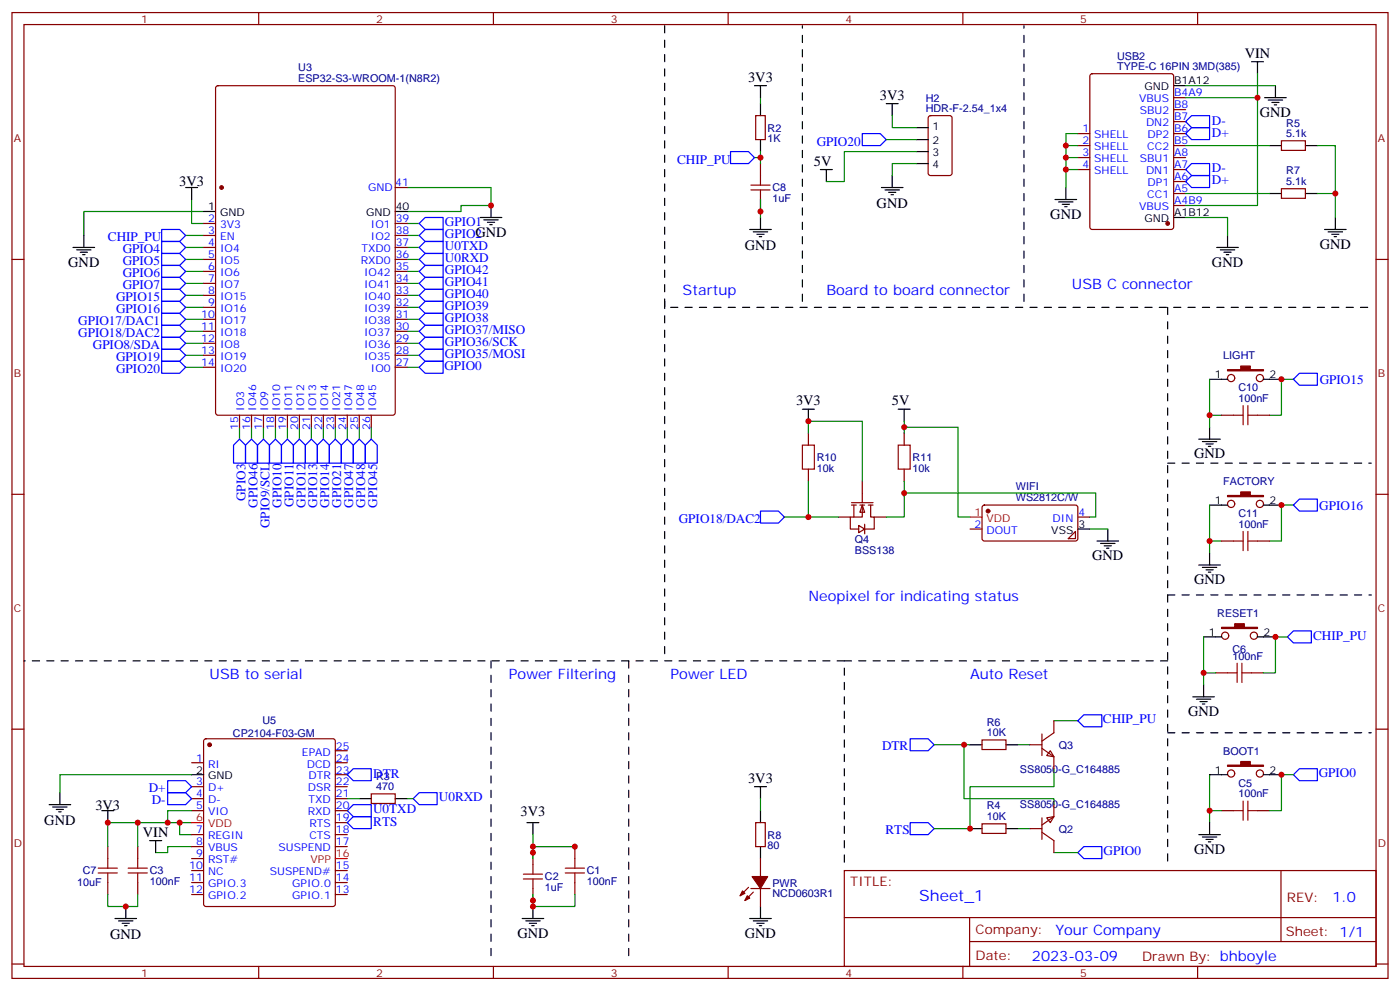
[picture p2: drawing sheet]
<svg xmlns="http://www.w3.org/2000/svg" width="412mm" height="292mm" viewBox="0 0 412 292" stroke-linecap="round" stroke-linejoin="round" font-family="sans-serif">
<g fill="none" stroke="#870000" stroke-width=".35">
<path d="M3.5 3.7h405.4v284.3h-405.4zM7.1 7.2h398.2v277.3h-398.2zM76.2 3.7v3.5M145.3 3.7v3.5M214.5 3.7v3.5M283.6 3.7v3.5M352.8 3.7v3.5M63.7 25.4l.5-.2h51.5l.7 .5v95.8l-.4 .7h-51.8l-.6-.4-.1-95.9zM222.6 34h2.8v7.1h-2.8zM273.6 34.2l.5-.2h5.7l.6 .5 .1 16.5-.5 .6-5.9 .1-.6-.5-.1-16.5zM317.5 39.3h3.5M321.3 21.9l.4-.2h23.3l.7 .4v44.8l-.4 .6-23.6 .1-.6-.5-.1-44.7z"/>
<path d="M345.7 39.3h3.5M345.7 28.8h3.5M345.7 32.3h3.5M345.7 35.8h3.5M116.4 55.2h3.5M224 48.2v3.5M224 58.7v3.6M317.5 49.9h3.5M317.5 46.4h3.5M317.5 42.9h3.5M345.7 49.9h3.5M345.7 46.4h3.5"/>
<path d="M345.7 42.9h3.5M345.7 53.4h3.5M345.7 57h3.5M377.5 55.6h7v2.8h-7zM377.5 41.5h7v2.8h-7zM3.5 76.4h3.6M60 76.4h3.5M60 65.8h3.5M60 69.3h3.5M60 72.8h3.5M60 79.9h3.5M116.4 76.4h3.5"/>
<path d="M116.4 65.8h3.5M116.4 69.3h3.5M116.4 72.8h3.5M116.4 79.9h3.5M345.7 60.5h3.5M405.3 76.4h3.6M60 83.4h3.5M60 87h3.5M60 90.5h3.5M60 94h3.5M60 97.5h3.5M116.4 83.4h3.5"/>
<path d="M116.4 87h3.5M116.4 90.5h3.5M116.4 94h3.5M116.4 97.5h3.5M60 101.1h3.5M60 104.6h3.5M60 108.1h3.5M116.4 101.1h3.5M116.4 104.6h3.5M116.4 108.1h3.5M70.6 122.2v3.6M74.1 122.2v3.6"/>
<path d="M77.6 122.2v3.6M81.1 122.2v3.6M84.7 122.2v3.6M88.2 122.2v3.6M91.7 122.2v3.6M95.2 122.2v3.6M98.8 122.2v3.6M102.3 122.2v3.6M105.8 122.2v3.6M109.4 122.2v3.6M359.8 122.2h3.6M370.4 122.2h3.5"/>
<path d="M3.5 145.5h3.6M359.8 159.3h3.6M370.4 159.3h3.5M405.3 145.5h3.6M358.1 198.1h3.5M368.7 198.1h3.5M3.5 214.7h3.6M60.2 217.7l.5-.2h37.4l.5 .2 .2 .5v48l-.3 .5-.4 .2h-37.4l-.5-.3-.2-.4v-48zM289.3 217.8h7v2.9h-7zM303.4 219.3h3.5M306.9 216.1v6.3M310.4 212.2v3.5l-3.5 2.5"/>
<path d="M405.3 214.7h3.6M56.4 224.5h3.6M56.4 231.6h3.6M56.4 235.1h3.6M56.4 238.7h3.6M98.8 224.5h3.5M98.8 231.6h3.5M98.8 235.1h3.5M98.8 238.7h3.5M98.8 228.1h3.5M98.8 221h3.5M109.4 233.7h7v2.8h-7z"/>
<path d="M306.9 220.3l3.5 2.5v3.5M309.4 221l1 1.8-2.1-.4zM310.4 236.9v3.5l-3.5 2.5M359.8 238.7h3.6M370.4 238.7h3.5M31.7 249.2v3.6M31.7 259.8v3.5M40.6 249.2v3.6M40.6 259.8v3.5M56.4 245.7h3.6M56.4 249.2h3.6M56.4 252.8h3.6"/>
<path d="M56.4 256.3h3.6M56.4 259.8h3.6M98.8 245.7h3.5M98.8 249.2h3.5M98.8 256.3h3.5M98.8 259.8h3.5M98.8 242.2h3.5M157 251v3.5M169.3 249.2v3.6M169.3 259.8v3.5M222.6 242.2h2.8v7h-2.8zM224 252.8v5.3"/>
<path d="M248.7 256.3h156.6v28.2h-156.6zM289.3 242.5h7v2.9h-7zM303.4 243.9h3.5M306.9 245l3.5 2.5v3.5M306.9 240.8v6.3M308.3 240.8l2.1-.4-1 1.8zM377.3 256.3v20.9M56.4 263.3h3.6M98.8 263.3h3.5M157 261.6v3.5M220.5 261.2l-2.5 2.5M221.2 261.6h5.6"/>
<path d="M221.9 262.6l-2.5 2.5M224 261.6v5.3M248.7 270.1h156.5M285.6 277.2h119.6M285.6 270.1v14.2M3.5 283.8h3.6M76.2 284.5v3.5M145.3 284.5v3.5M214.5 284.5v3.5M283.6 284.5v3.5M352.8 284.5v3.5M405.3 283.8h3.6"/>
<circle cx="362.7" cy="111.3" r="1.06"/>
<circle cx="371.1" cy="111.3" r="1.06"/>
<circle cx="362.7" cy="148.3" r="1.06"/>
<circle cx="371.1" cy="148.3" r="1.06"/>
<circle cx="360.9" cy="187.2" r="1.06"/>
<circle cx="369.4" cy="187.2" r="1.06"/>
<circle cx="362.7" cy="227.7" r="1.06"/>
<circle cx="371.1" cy="227.7" r="1.06"/>
</g>
<g fill="none" stroke="#008700" stroke-width=".35">
<path d="M224 28.8v1.7M262.8 34v3.6h7.1M317.5 39.3h-3.5v3.6M349.2 25.2h26.5M370.4 21.7v7.1h-21.2M370.4 28.8v31.7h-21.2M56.4 58.7v7.1h3.6M119.9 55.2h24.7v5.3h-8.8v1.8h-15.9M224 44.6v1.8h-1.8M224 46.4v1.8M224 58.7v5.3M261.1 41.1h8.8"/>
<path d="M269.9 48.2h-7.1v3.5M317.5 49.9h-3.5v5.3M317.5 46.4h-3.5v3.5M317.5 42.9h-3.5v3.5M349.2 42.9h24.7M349.2 57h24.7M388.1 57h5.2v7M388.1 42.9h5.2v14.1M54.7 69.3h5.3M54.7 72.8h5.3M54.7 76.4h5.3M54.7 79.9h5.3"/>
<path d="M60 62.3h-35.3v7M119.9 65.8h3.6M119.9 69.3h3.6M119.9 72.8h3.6M119.9 76.4h3.6M119.9 79.9h3.6M349.2 64h12.4v5.3M54.7 83.4h5.3M54.7 87h5.3M54.7 90.5h5.3M54.7 94h5.3M54.7 97.5h5.3"/>
<path d="M119.9 83.4h3.6M119.9 87h3.6M119.9 90.5h3.6M119.9 94h3.6M119.9 97.5h3.6M54.7 101.1h5.3M54.7 104.6h5.3M54.7 108.1h5.3M119.9 101.1h3.6M119.9 104.6h3.6M119.9 108.1h3.6M356.3 111.7v14.1"/>
<path d="M381 111.7h-3.5v10.5h-3.6M70.6 125.8v3.5M74.1 125.8v3.5M77.6 125.8v3.5M81.1 125.8v3.5M84.7 125.8v3.5M88.2 125.8v3.5M91.7 125.8v3.5M95.2 125.8v3.5M98.8 125.8v3.5M102.3 125.8v3.5M105.8 125.8v3.5"/>
<path d="M109.4 125.8v3.5M356.3 122.2h3.5M356.3 148.7v14.1M356.3 159.3h3.5M381 148.7h-3.5v10.6h-3.6M354.5 198.1h3.6M354.5 187.5v14.1M379.2 187.5h-3.5v10.6h-3.5M275.2 219.3h8.8M285.8 219.3h-1.8v15.8h26.4v1.8M299.9 219.3h3.5M310.4 212.2h7.1"/>
<path d="M56.4 228.1h-38.8v5.3M56.4 238.7h-7v3.5M102.3 235.1h3.5M119.9 235.1h1.8M224 235.1v3.6M310.4 226.3v5.3h-24.6v12.3h-10.6M356.3 228.1v14.1M356.3 238.7h3.5M381 228.1h-3.5v10.6h-3.6M40.6 242.2v7M52.9 242.2v3.5h3.5M56.4 249.2h-7v1.8h-3.5"/>
<path d="M56.4 242.2h-24.7v7M157 245.7v3.5h12.3h-12.3v3.6M299.9 243.9h3.5M310.4 251h7.1M31.7 263.3v3.6h8.9v-3.6M157 263.3v3.6h12.3v-3.6"/>
</g>
<g fill="none" stroke="#00f" stroke-width=".35">
<path d="M254 39.3h5.3l1.8 1.8-1.8 1.8h-5.3zM349.2 35.8l1.8-1.8h5.3v3.6h-5.3zM349.2 39.3l1.8-1.7h5.3v3.5h-5.3zM215.2 44.6h5.3l1.7 1.8-1.7 1.8h-5.3zM349.2 53.4l1.8-1.7h5.3v3.5h-5.3zM349.2 49.9l1.8-1.7h5.3v3.5h-5.3zM47.6 78.1h5.3l1.8 1.8-1.8 1.8h-5.3zM47.6 74.6h5.3l1.8 1.8-1.8 1.7h-5.3zM47.6 71.1h5.3l1.8 1.7-1.8 1.8h-5.3zM47.6 67.6h5.3l1.8 1.7-1.8 1.8h-5.3zM123.5 65.8l1.7-1.8h5.3v3.6h-5.3zM123.5 69.3l1.7-1.7h5.3v3.5h-5.3z"/>
<path d="M123.5 72.8l1.7-1.7h5.3v3.5h-5.3zM123.5 76.4l1.7-1.8h5.3v3.5h-5.3zM123.5 79.9l1.7-1.8h5.3v3.6h-5.3zM47.6 99.3h5.3l1.8 1.8-1.8 1.7h-5.3zM47.6 95.8h5.3l1.8 1.7-1.8 1.8h-5.3zM47.6 92.3h5.3l1.8 1.7-1.8 1.8h-5.3zM47.6 88.7h5.3l1.8 1.8-1.8 1.8h-5.3zM47.6 85.2h5.3l1.8 1.8-1.8 1.7h-5.3zM47.6 81.7h5.3l1.8 1.7-1.8 1.8h-5.3zM123.5 83.4l1.7-1.7h5.3v3.5h-5.3zM123.5 87l1.7-1.8h5.3v3.5h-5.3zM123.5 90.5l1.7-1.8h5.3v3.6h-5.3z"/>
<path d="M123.5 94l1.7-1.7h5.3v3.5h-5.3zM123.5 97.5l1.7-1.7h5.3v3.5h-5.3zM47.6 106.4h5.3l1.8 1.7-1.8 1.8h-5.3zM47.6 102.8h5.3l1.8 1.8-1.8 1.8h-5.3zM123.5 101.1l1.7-1.8h5.3v3.5h-5.3zM123.5 104.6l1.7-1.8h5.3v3.6h-5.3zM123.5 108.1l1.7-1.7h5.3v3.5h-5.3zM381 111.7l1.8-1.8h5.3v3.5h-5.3zM70.6 129.3l1.7 1.8v5.2h-3.5v-5.2zM74.1 129.3l1.7 1.8v5.2h-3.5v-5.2zM77.6 129.3l1.8 1.8v5.2h-3.6v-5.2zM79.4 131.1l1.7-1.8 1.8 1.8v5.2h-3.5z"/>
<path d="M84.7 129.3l1.7 1.8v5.2h-3.5v-5.2zM86.4 131.1l1.8-1.8 1.8 1.8v5.2h-3.6zM91.7 129.3l1.8 1.8v5.2h-3.5v-5.2zM95.2 129.3l1.8 1.8v5.2h-3.5v-5.2zM98.8 129.3l1.7 1.8v5.2h-3.5v-5.2zM102.3 129.3l1.8 1.8v5.2h-3.6v-5.2zM105.8 129.3l1.8 1.8v5.2h-3.5v-5.2zM109.4 129.3l1.7 1.8v5.2h-3.5v-5.2zM381 148.7l1.8-1.8h5.3v3.6h-5.3zM379.2 187.5l1.8-1.8h5.3v3.6h-5.3zM268.1 217.5h5.3l1.8 1.8-1.8 1.7h-5.3zM317.5 212.2l1.8-1.8h5.3v3.6h-5.3z"/>
<path d="M49.4 233.4h5.3l1.7 1.7-1.7 1.8h-5.3zM49.4 229.8h5.3l1.7 1.8-1.7 1.8h-5.3zM102.3 238.7l1.8-1.8h5.3v3.5h-5.3zM102.3 228.1l1.8-1.8h5.3v3.5h-5.3zM121.7 235.1l1.8-1.7h5.3v3.5h-5.3zM381 228.1l1.8-1.8h5.3v3.5h-5.3zM102.3 242.2l1.8-1.8h5.3v3.5h-5.3zM268.1 242.2h5.3l1.8 1.7-1.8 1.8h-5.3zM317.5 251l1.8-1.8h5.3v3.6h-5.3z"/>
</g>
<g fill="none" stroke="#000" stroke-width=".35">
<path d="M368.7 18.2h3.5M370.4 18.2v3.5M222.2 25.2h3.6M224 25.2v3.6M224 30.5v3.5M261.1 30.5h3.5M262.8 30.5v3.5M269.9 37.6h3.5M345.7 25.2h3.5M372.5 28.8h6.4M373.6 29.5h4.2M374.6 30.2h2.2"/>
<path d="M375.4 30.9h.7M375.7 25.2v3.6M54.7 55.2h3.5M56.4 55.2v3.5M224 41.1v3.5M259.6 55.2h6.4M260.7 55.9h4.2M261.8 56.6h2.1M262.5 57.3h.7M262.8 51.7v3.5M269.9 41.1h3.5M269.9 44.6h3.5"/>
<path d="M269.9 48.2h3.5M310.8 58.7h6.3M311.9 59.4h4.2M314 55.2v3.5M373.9 57h3.6M373.9 42.9h3.6M384.5 57h3.6M384.5 42.9h3.6M21.5 72.8h6.4M22.6 73.6h4.2M23.6 74.3h2.2M24.3 75h.7"/>
<path d="M24.7 69.3v3.5M60 62.3h3.5M116.4 62.3h3.5M141.5 64h6.3M142.5 64.7h4.3M143.6 65.4h2.1M144.3 66.1h.7M144.6 60.5v3.5M220.8 67.6h6.4M221.9 68.3h4.2M223 69h2.1M223.7 69.7h.7"/>
<path d="M224 64v3.6M312.9 60.1h2.1M313.6 60.9h.7M345.7 64h3.5M358.4 72.8h6.4M359.5 73.6h4.2M360.5 74.3h2.2M361.2 75h.7M361.6 69.3v3.5M390.2 67.6h6.3M391.2 68.3h4.3M392.3 69h2.1"/>
<path d="M393 69.7h.7M393.3 64v3.6M356.3 111.7h5.3M372.2 111.7h5.3M353.1 129.3h6.4M354.2 130h4.2M355.2 130.7h2.2M356 131.4h.7M356.3 125.8v3.5M356.3 148.7h5.3M372.2 148.7h5.3M353.1 166.3h6.4"/>
<path d="M354.2 167h4.2M355.2 167.7h2.2M356 168.5h.7M356.3 162.8v3.5M354.5 187.5h5.3M370.4 187.5h5.3M285.8 219.3h3.5M296.3 219.3h3.6M351.4 205.1h6.3M352.4 205.8h4.3M353.5 206.6h2.1M354.2 207.3h.7"/>
<path d="M354.5 201.6v3.5M14.5 236.9h6.3M15.5 237.6h4.3M16.6 238.3h2.1M17.3 239h.7M17.6 233.4v3.5M30 238.7h3.5M31.7 238.7v3.5M56.4 228.1h3.6M105.8 235.1h3.6M116.4 235.1h3.5M222.2 231.6h3.6"/>
<path d="M224 231.6v3.5M224 238.7v3.5M356.3 228.1h5.3M372.2 228.1h5.3M44.1 247.5h3.5M45.9 247.5v3.5M155.2 242.2h3.5M157 242.2v3.5M224 249.2v3.6M285.8 243.9h3.5M296.3 243.9h3.6M353.1 245.7h6.4"/>
<path d="M354.2 246.4h4.2M355.2 247.1h2.2M356 247.8h.7M356.3 242.2v3.5M33.9 270.4h6.3M34.9 271.1h4.3M36 271.8h2.1M36.7 272.5h.7M37 266.9v3.5M153.8 270.4h6.4M154.9 271.1h4.2M155.9 271.8h2.1"/>
<path d="M156.6 272.5h.7M157 266.9v3.5M220.8 270.4h6.4M221.9 271.1h4.2M223 271.8h2.1M223.7 272.5h.7M224 266.9v3.5"/>
</g>
<g fill="#870000" stroke="#870000" stroke-width=".35">
<path d="M361.6 225.2h3.9v-1h2.8v1h3.9v.4h-10.6z"/>
<path d="M359.8 184.7h3.9v-1.1h2.8v1.1h3.9v.3h-10.6z"/>
<path d="M361.6 108.8h3.9v-1h2.8v1h3.9v.4h-10.6z"/>
<path d="M361.6 145.9h3.9v-1.1h2.8v1.1h3.9v.3h-10.6z"/>
<path d="M221.5 258.1h4.6l-2.1 3.5z"/>
<path d="M218.7 262.3l.7 .7-1.4 .7z"/>
<path d="M220.1 263.7l.7 .7-1.4 .7z"/>
<circle cx="65.3" cy="55.2" r=".53"/>
<circle cx="61.7" cy="219.3" r=".53"/>
<circle cx="344" cy="65.8" r=".53"/>
</g>
<g fill="none" stroke="#a10000" stroke-width=".35">
<path d="M221.2 55.9h5.6M221.2 54.5h5.6M224 51.7v2.8M224 55.9v2.8M366.2 119.4v5.7M367.6 119.4v5.7M363.4 122.2h2.8M367.6 122.2h2.8M363.4 159.3h2.8M366.2 156.5v5.6M367.6 156.5v5.6M367.6 159.3h2.8"/>
<path d="M361.6 198.1h2.8M364.4 195.3v5.6M365.8 198.1h2.9M365.8 195.3v5.6M363.4 238.7h2.8M366.2 235.8v5.7M367.6 238.7h2.8M367.6 235.8v5.7M28.9 257h5.7M28.9 255.6h5.7M31.7 252.8v2.8M31.7 257v2.8"/>
<path d="M37.7 257h5.7M37.7 255.6h5.7M40.6 252.8v2.8M40.6 257v2.8M154.2 258.8h5.6M154.2 257.4h5.6M157 254.5v2.9M157 258.8v2.8M166.5 257h5.7M166.5 255.6h5.7M169.3 252.8v2.8M169.3 257v2.8"/>
</g>
<path d="M56.4 242.2h3.6M98.8 252.8h3.5" fill="none" stroke="#f00" stroke-width=".35"/>
<path d="M195.8 7.6v82.9h208.1M236.4 88.7v-81.1M301.6 88.7v-81.1M344 90.5v164M344 136.3h59.9M344 175.2h59.9M144.6 194.6v88.2M185.2 194.6v88.2M248.7 194.6h-241.6M344 194.6h-95.3v59.9M344 215.7h59.9" fill="none" stroke="#000" stroke-width=".35" stroke-dasharray="2.1 2.1"/>
<g fill="#fff" stroke="#870000" stroke-width=".35">
<path d="M254 148.7l.7 2.1h-1.4z"/>
<path d="M252.9 154.7l1.8 1.1-1.8 1z"/>
</g>
<g fill="none" stroke="#870000" stroke-width=".35">
<path d="M238.1 127.5v3.6M238.1 138.1v3.5M266.3 127.5v3.6M266.3 138.1v3.5M246.9 152.2h3.6M250.8 148h6.4M250.8 148.7h1.4M251.5 148.7v3.5M253.3 148.7h1.4M254 148.7v3.5h-3.5v3.6h2.4M254 141.6v6.4M254.7 154.3v2.9"/>
<path d="M255.8 148.7h1.4M256.5 148.7v3.5h1v3.6h-2.8M257.5 152.2h3.6M285.8 155.8h3.5M289.5 148.9l.5-.2 27.1 .1 .4 .6-.1 9.4-.6 .5-27.1-.1-.4-.6v-9.2zM316.8 156.5v2.1h-2.1zM317.5 152.2h3.5"/>
</g>
<path d="M236.4 131.1h3.5v7h-3.5zM264.6 131.1h3.5v7h-3.5z" fill="none" stroke="#a10000" stroke-width=".35"/>
<path d="M269.9 44.6h-21.2v8.8h-5.3M238.1 127.5v-3.5h15.9v17.6M266.3 125.8h15.9v26.4h3.6M266.3 124v3.5M231.1 152.2h7M238.1 141.6v10.6h8.8M266.3 141.6v10.6h-5.2M266.3 145.2h56.5v7h-1.8M321 155.8h5.3" fill="none" stroke="#008700" stroke-width=".35"/>
<path d="M241.7 49.9h3.5M243.4 49.9v3.5M236.4 120.5h3.5M238.1 120.5v3.5M264.6 120.5h3.5M266.3 120.5v3.5M317.5 155.8h3.5M323.1 159.3h6.4M324.2 160h4.2M326.3 155.8v3.5M325.3 160.7h2.1M326 161.4h.7" fill="none" stroke="#000" stroke-width=".35"/>
<path d="M224 150.5h5.3l1.8 1.7-1.8 1.8h-5.3z" fill="none" stroke="#00f" stroke-width=".35"/>
<circle cx="291" cy="150.5" r=".53" fill="#870000" stroke="#870000" stroke-width=".35"/>
<path d="M285.8 152.2h3.5" fill="none" stroke="#f00" stroke-width=".35"/>
<path d="M195.8 88.7v104.1" fill="none" stroke="#000" stroke-width=".35" stroke-dasharray="2.1 2.1"/>
<g fill="#c00">
<circle cx="285.8" cy="243.9" r=".88"/>
<circle cx="284" cy="219.3" r=".88"/>
<circle cx="52.9" cy="242.2" r=".88"/>
<circle cx="31.8" cy="242.2" r=".88"/>
<circle cx="40.6" cy="242.2" r=".88"/>
<circle cx="49.4" cy="242.2" r=".88"/>
<circle cx="157" cy="251" r=".88"/>
<circle cx="157" cy="265.1" r=".88"/>
<circle cx="157" cy="249.2" r=".88"/>
<circle cx="157" cy="266.9" r=".88"/>
<circle cx="370.4" cy="28.8" r=".88"/>
<circle cx="314" cy="49.9" r=".88"/>
<circle cx="314" cy="46.4" r=".88"/>
<circle cx="314" cy="42.9" r=".88"/>
<circle cx="393.3" cy="57" r=".88"/>
<circle cx="224" cy="62.3" r=".88"/>
<circle cx="377.5" cy="228.1" r=".88"/>
<circle cx="356.3" cy="238.7" r=".88"/>
<circle cx="354.5" cy="198.1" r=".88"/>
<circle cx="375.7" cy="187.5" r=".88"/>
<circle cx="224" cy="46.4" r=".88"/>
<circle cx="356.3" cy="122.2" r=".88"/>
<circle cx="377.5" cy="111.7" r=".88"/>
<circle cx="356.3" cy="159.3" r=".88"/>
<circle cx="377.5" cy="148.7" r=".88"/>
<circle cx="144.6" cy="60.5" r=".88"/>
<circle cx="169.3" cy="249.2" r=".88"/>
<circle cx="37" cy="266.9" r=".88"/>
<circle cx="238.1" cy="124" r=".88"/>
<circle cx="238.1" cy="152.2" r=".88"/>
<circle cx="266.3" cy="125.8" r=".88"/>
<circle cx="266.3" cy="145.2" r=".88"/>
</g>
<text font-size="4.6" fill="#00f" x="270.8" y="265.3">Sheet_1</text>
<g font-size="4.2">
<text x="366.7" y="17.1">VIN</text>
<text x="220.4" y="24">3V3</text>
<text x="259.2" y="29.3">3V3</text>
<text x="371.1" y="34.4">GND</text>
<text x="239.8" y="48.7">5V</text>
<text x="52.8" y="54.9">3V3</text>
<text x="258.2" y="61.3">GND</text>
<text x="309.4" y="64.4">GND</text>
<text x="140.1" y="69.7">GND</text>
<text x="219.4" y="73.7">GND</text>
<text x="388.8" y="73.2">GND</text>
<text x="20.1" y="78.5">GND</text>
<text x="357" y="78.5">GND</text>
<text x="234.5" y="119.3">3V3</text>
<text x="262.7" y="119.3">5V</text>
<text x="351.7" y="134.9">GND</text>
<text x="321.7" y="164.9">GND</text>
<text x="351.7" y="172">GND</text>
<text x="350" y="210.8">GND</text>
<text x="220.4" y="230.4">3V3</text>
<text x="28.1" y="238.3">3V3</text>
<text x="13.1" y="242.9">GND</text>
<text x="153.3" y="240.1">3V3</text>
<text x="42.1" y="246.4">VIN</text>
<text x="351.7" y="251.4">GND</text>
<text x="32.5" y="276.5">GND</text>
<text x="152.4" y="276">GND</text>
<text x="219.4" y="276">GND</text>
</g>
<g font-size="4.2" fill="#00f">
<text x="201.1" y="87">Startup</text>
<text x="243.4" y="87">Board to board connector</text>
<text x="315.7" y="85.2">USB C connector</text>
<text x="238.1" y="176.9">Neopixel for indicating status</text>
<text x="61.7" y="199.8">USB to serial</text>
<text x="149.9" y="199.8">Power Filtering</text>
<text x="197.6" y="199.8">Power LED</text>
<text x="285.8" y="199.8">Auto Reset</text>
<text x="392.5" y="265.6">1.0</text>
<text x="310.9" y="275.1">Your Company</text>
<text x="304" y="282.9">2023-03-09</text>
</g>
<g font-size="3.9" fill="#00f">
<text x="357" y="36.7">D-</text>
<text x="357" y="40.2">D+</text>
<text x="240.6" y="42.9">GPIO20</text>
<text x="199.5" y="48.2">CHIP_PU</text>
<text x="357" y="50.8">D-</text>
<text x="357" y="54.3">D+</text>
<text x="31.8" y="71">CHIP_PU</text>
<text x="131.1" y="66.6">GPIO1</text>
<text x="131.1" y="70.2">GPIO2</text>
<text x="36.2" y="74.6">GPIO4</text>
<text x="131.1" y="73.6">U0TXD</text>
<text x="131.1" y="77.2">U0RXD</text>
<text x="36.2" y="81.7">GPIO6</text>
<text x="36.2" y="78.1">GPIO5</text>
<text x="131.1" y="80.6">GPIO42</text>
<text x="34.2" y="88.7">GPIO15</text>
<text x="36.2" y="85.2">GPIO7</text>
<text x="131.1" y="84.1">GPIO41</text>
<text x="131.1" y="87.7">GPIO40</text>
<text x="23" y="95.8">GPIO17/DAC1</text>
<text x="34.2" y="92.3">GPIO16</text>
<text x="131.1" y="91.2">GPIO39</text>
<text x="131.1" y="94.9">GPIO38</text>
<text x="23" y="99.3">GPIO18/DAC2</text>
<text x="131.1" y="98.4">GPIO37/MISO</text>
<text x="131.1" y="101.9">GPIO36/SCK</text>
<text x="27.3" y="102.8">GPIO8/SDA</text>
<text x="34.2" y="106.4">GPIO19</text>
<text x="131.1" y="105.4">GPIO35/MOSI</text>
<text x="34.2" y="109.9">GPIO20</text>
<text x="130.9" y="108.9">GPIO0</text>
<text x="388.8" y="113">GPIO15</text>
<text x="72.3" y="147.5" transform="rotate(-90 72.3 147.5)">GPIO3</text>
<text x="75.8" y="149.4" transform="rotate(-90 75.8 149.4)">GPIO46</text>
<text x="82.9" y="149.4" transform="rotate(-90 82.9 149.4)">GPIO10</text>
<text x="86.4" y="149.3" transform="rotate(-90 86.4 149.3)">GPIO11</text>
<text x="90" y="149.4" transform="rotate(-90 90 149.4)">GPIO12</text>
<text x="93.4" y="149.4" transform="rotate(-90 93.4 149.4)">GPIO13</text>
<text x="97" y="149.4" transform="rotate(-90 97 149.4)">GPIO14</text>
<text x="100.5" y="149.4" transform="rotate(-90 100.5 149.4)">GPIO21</text>
<text x="104" y="149.4" transform="rotate(-90 104 149.4)">GPIO47</text>
<text x="107.5" y="149.4" transform="rotate(-90 107.5 149.4)">GPIO48</text>
<text x="111.1" y="149.4" transform="rotate(-90 111.1 149.4)">GPIO45</text>
<text x="79.4" y="155.5" transform="rotate(-90 79.4 155.5)">GPIO9/SCL</text>
<text x="199.9" y="154">GPIO18/DAC2</text>
<text x="388.6" y="150">GPIO16</text>
<text x="386.8" y="188.3">CHIP_PU</text>
<text x="324.9" y="212.9">CHIP_PU</text>
<text x="259.8" y="220.9">DTR</text>
<text x="43.8" y="233.3">D+</text>
<text x="109.9" y="228.9">DTR</text>
<text x="388.5" y="228.8">GPIO0</text>
<text x="44.7" y="236.8">D-</text>
<text x="109.9" y="239.4">U0TXD</text>
<text x="129.3" y="235.9">U0RXD</text>
<text x="109.9" y="243">RTS</text>
<text x="260.9" y="245.6">RTS</text>
<text x="325.1" y="251.7">GPIO0</text>
</g>
<g font-size="3.9" fill="#800">
<text x="250.5" y="260.9">TITLE:</text>
<text x="379.1" y="265.6">REV:</text>
<text x="287.4" y="275.1">Company:</text>
<text x="378.7" y="275.7">Sheet: 1/1</text>
<text x="287.4" y="282.8">Date:</text>
<text x="336.4" y="282.8">Drawn By: bhboyle</text>
</g>
<g font-size="3.2" fill="#800">
<text x="41.6" y="6.7">1</text>
<text x="110.8" y="6.7">2</text>
<text x="179.9" y="6.7">3</text>
<text x="249.1" y="6.7">4</text>
<text x="318.2" y="6.7">5</text>
<text x="4.1" y="41.8">A</text>
<text x="405.9" y="41.8">A</text>
<text x="4.1" y="110.9">B</text>
<text x="405.9" y="110.9">B</text>
<text x="4.1" y="180.1">C</text>
<text x="405.9" y="180.1">C</text>
<text x="4.1" y="249.2">D</text>
<text x="405.9" y="249.2">D</text>
<text x="41.6" y="287.5">1</text>
<text x="110.8" y="287.5">2</text>
<text x="179.9" y="287.5">3</text>
<text x="249.1" y="287.5">4</text>
<text x="318.2" y="287.5">5</text>
</g>
<g font-size="3.2" fill="#000080">
<text x="329.1" y="17.6">USB2</text>
<text x="87.9" y="21">U3</text>
<text x="329.1" y="20.6">TYPE-C 16PIN 3MD(385)</text>
<text x="87.9" y="24.2">ESP32-S3-WROOM-1(N8R2)</text>
<text x="272.7" y="33">HDR-F-2.54_1x4</text>
<text x="272.7" y="30">H2</text>
<text x="226.1" y="41.9">1K</text>
<text x="226.1" y="38.8">R2</text>
<text x="378.9" y="40.4">5.1k</text>
<text x="378.9" y="37.3">R5</text>
<text x="378.9" y="51.4">R7</text>
<text x="227.5" y="59.6">1uF</text>
<text x="227.5" y="56.4">C8</text>
<text x="378.9" y="54.5">5.1k</text>
<text x="360.3" y="105.7">LIGHT</text>
<text x="364.8" y="118.4">100nF</text>
<text x="364.8" y="115.2">C10</text>
<text x="240.6" y="135.7">R10</text>
<text x="268.8" y="135.7">R11</text>
<text x="240.6" y="138.9">10k</text>
<text x="268.8" y="138.9">10k</text>
<text x="360.3" y="142.8">FACTORY</text>
<text x="299.3" y="147.5">WS2812C/W</text>
<text x="299.3" y="144.3">WIFI</text>
<text x="364.8" y="155.4">100nF</text>
<text x="364.8" y="152.2">C11</text>
<text x="251.8" y="160">Q4</text>
<text x="251.8" y="163.2">BSS138</text>
<text x="358.6" y="181.6">RESET1</text>
<text x="363" y="194.2">100nF</text>
<text x="363" y="192.2">C6</text>
<text x="77.3" y="213">U5</text>
<text x="290.7" y="213.6">R6</text>
<text x="68.6" y="216.9">CP2104-F03-GM</text>
<text x="290.7" y="216.8">10K</text>
<text x="311.9" y="220.5">Q3</text>
<text x="300.5" y="227.4">SS8050-G_C164885</text>
<text x="360.3" y="222.2">BOOT1</text>
<text x="110.8" y="232.7">470</text>
<text x="110.8" y="229.5">R3</text>
<text x="364.8" y="231.6">C5</text>
<text x="290.7" y="238.3">R4</text>
<text x="300.5" y="238">SS8050-G_C164885</text>
<text x="364.8" y="234.8">100nF</text>
<text x="290.7" y="241.5">10K</text>
<text x="311.9" y="245.2">Q2</text>
<text x="226.1" y="250.1">80</text>
<text x="226.1" y="246.9">R8</text>
<text x="24.4" y="257.4">C7</text>
<text x="44.1" y="257.4">C3</text>
<text x="172.9" y="257.4">C1</text>
<text x="22.7" y="261">10uF</text>
<text x="44.1" y="260.6">100nF</text>
<text x="160.5" y="262.4">1uF</text>
<text x="160.5" y="259.2">C2</text>
<text x="172.9" y="260.6">100nF</text>
<text x="227.5" y="261">PWR</text>
<text x="227.5" y="264.1">NCD0603R1</text>
</g>
<g font-size="3.2">
<text x="337.1" y="26.6">GND</text>
<text x="345.9" y="24.9">B1A12</text>
<text x="274.7" y="38.3">1</text>
<text x="274.7" y="42.5">2</text>
<text x="274.7" y="46">3</text>
<text x="274.7" y="49.6">4</text>
<text x="61.3" y="61.9">1</text>
<text x="64.8" y="63.7">GND</text>
<text x="107.8" y="63.7">GND</text>
<text x="116.6" y="61.9">40</text>
<text x="337.1" y="65.4">GND</text>
<text x="345.9" y="63.7">A1B12</text>
<text x="357.8" y="111.3">1</text>
<text x="373.9" y="111.3">2</text>
<text x="357.8" y="148.3">1</text>
<text x="373.9" y="148.3">2</text>
<text x="317.7" y="155.4">3</text>
<text x="309.7" y="157.2">VSS</text>
<text x="356.1" y="187.1">1</text>
<text x="372.2" y="187.1">2</text>
<text x="57.8" y="227.7">2</text>
<text x="357.8" y="227.7">1</text>
<text x="373.9" y="227.7">2</text>
<text x="61.3" y="229.5">GND</text>
</g>
<g font-size="3.2" fill="#00f">
<text x="345.9" y="28.4">B4A9</text>
<text x="335.6" y="30.2">VBUS</text>
<text x="335.7" y="33.7">SBU2</text>
<text x="345.9" y="31.9">B8</text>
<text x="345.9" y="35.5">B7</text>
<text x="318.8" y="39">1</text>
<text x="322.3" y="40.7">SHELL</text>
<text x="337.6" y="37.2">DN2</text>
<text x="338" y="40.7">DP2</text>
<text x="345.9" y="39">B6</text>
<text x="318.8" y="46">3</text>
<text x="318.8" y="42.5">2</text>
<text x="322.3" y="47.8">SHELL</text>
<text x="322.3" y="44.3">SHELL</text>
<text x="335.7" y="47.8">SBU1</text>
<text x="338" y="44.3">CC2</text>
<text x="345.9" y="42.5">B5</text>
<text x="345.9" y="46">A8</text>
<text x="318.8" y="49.6">4</text>
<text x="322.3" y="51.3">SHELL</text>
<text x="337.6" y="51.3">DN1</text>
<text x="345.9" y="49.6">A7</text>
<text x="345.9" y="53.1">A6</text>
<text x="108.4" y="56.3">GND</text>
<text x="116.4" y="54.9">41</text>
<text x="338" y="58.4">CC1</text>
<text x="338" y="54.9">DP1</text>
<text x="345.9" y="56.6">A5</text>
<text x="61.3" y="65.4">2</text>
<text x="116.6" y="65.4">39</text>
<text x="335.6" y="61.9">VBUS</text>
<text x="345.9" y="60.1">A4B9</text>
<text x="61.3" y="69">3</text>
<text x="64.8" y="70.7">EN</text>
<text x="64.8" y="67.2">3V3</text>
<text x="109.3" y="67.2">IO1</text>
<text x="109.3" y="70.7">IO2</text>
<text x="116.6" y="69">38</text>
<text x="61.3" y="76">5</text>
<text x="61.3" y="72.5">4</text>
<text x="64.8" y="77.8">IO5</text>
<text x="64.8" y="74.3">IO4</text>
<text x="106.3" y="77.8">RXD0</text>
<text x="106.5" y="74.3">TXD0</text>
<text x="116.6" y="72.5">37</text>
<text x="116.6" y="76">36</text>
<text x="61.3" y="83.1">7</text>
<text x="61.3" y="79.6">6</text>
<text x="64.8" y="81.3">IO6</text>
<text x="107.2" y="81.3">IO42</text>
<text x="116.6" y="79.6">35</text>
<text x="116.6" y="83.1">34</text>
<text x="61.3" y="86.6">8</text>
<text x="64.8" y="88.4">IO15</text>
<text x="64.8" y="84.8">IO7</text>
<text x="107.2" y="84.8">IO41</text>
<text x="107.2" y="88.4">IO40</text>
<text x="116.6" y="86.6">33</text>
<text x="59.3" y="93.7">10</text>
<text x="61.3" y="90.1">9</text>
<text x="64.8" y="95.4">IO17</text>
<text x="64.8" y="91.9">IO16</text>
<text x="107.2" y="91.9">IO39</text>
<text x="107.2" y="95.4">IO38</text>
<text x="116.6" y="90.1">32</text>
<text x="116.6" y="93.7">31</text>
<text x="59.3" y="100.7">12</text>
<text x="59.3" y="97.2">11</text>
<text x="64.8" y="99">IO18</text>
<text x="107.2" y="99">IO37</text>
<text x="116.6" y="97.2">30</text>
<text x="116.6" y="100.7">29</text>
<text x="59.3" y="107.8">14</text>
<text x="59.3" y="104.2">13</text>
<text x="64.8" y="106">IO19</text>
<text x="64.8" y="102.5">IO8</text>
<text x="107.2" y="102.5">IO36</text>
<text x="107.2" y="106">IO35</text>
<text x="116.6" y="104.2">28</text>
<text x="116.6" y="107.8">27</text>
<text x="64.8" y="109.5">IO20</text>
<text x="109.3" y="109.5">IO0</text>
<text x="72" y="120.9" transform="rotate(-90 72 120.9)">IO3</text>
<text x="75.5" y="120.9" transform="rotate(-90 75.5 120.9)">IO46</text>
<text x="79" y="120.9" transform="rotate(-90 79 120.9)">IO9</text>
<text x="82.5" y="120.9" transform="rotate(-90 82.5 120.9)">IO10</text>
<text x="86.1" y="120.9" transform="rotate(-90 86.1 120.9)">IO11</text>
<text x="89.6" y="120.9" transform="rotate(-90 89.6 120.9)">IO12</text>
<text x="93.1" y="120.9" transform="rotate(-90 93.1 120.9)">IO13</text>
<text x="96.7" y="120.9" transform="rotate(-90 96.7 120.9)">IO14</text>
<text x="100.2" y="120.9" transform="rotate(-90 100.2 120.9)">IO21</text>
<text x="103.7" y="120.9" transform="rotate(-90 103.7 120.9)">IO47</text>
<text x="107.2" y="120.9" transform="rotate(-90 107.2 120.9)">IO48</text>
<text x="110.8" y="120.9" transform="rotate(-90 110.8 120.9)">IO45</text>
<text x="70.2" y="126.4" transform="rotate(-90 70.2 126.4)">15</text>
<text x="73.7" y="126.4" transform="rotate(-90 73.7 126.4)">16</text>
<text x="77.3" y="126.4" transform="rotate(-90 77.3 126.4)">17</text>
<text x="80.8" y="126.4" transform="rotate(-90 80.8 126.4)">18</text>
<text x="84.3" y="126.4" transform="rotate(-90 84.3 126.4)">19</text>
<text x="87.8" y="126.4" transform="rotate(-90 87.8 126.4)">20</text>
<text x="91.4" y="126.4" transform="rotate(-90 91.4 126.4)">21</text>
<text x="94.9" y="126.4" transform="rotate(-90 94.9 126.4)">22</text>
<text x="98.4" y="126.4" transform="rotate(-90 98.4 126.4)">23</text>
<text x="102" y="126.4" transform="rotate(-90 102 126.4)">24</text>
<text x="105.5" y="126.4" transform="rotate(-90 105.5 126.4)">25</text>
<text x="109" y="126.4" transform="rotate(-90 109 126.4)">26</text>
<text x="287.1" y="155.4">2</text>
<text x="310" y="153.6">DIN</text>
<text x="317.7" y="151.9">4</text>
<text x="290.6" y="157.2">DOUT</text>
<text x="99" y="220.7">25</text>
<text x="57.8" y="224.2">1</text>
<text x="61.3" y="226">RI</text>
<text x="88.9" y="222.4">EPAD</text>
<text x="90.4" y="226">DCD</text>
<text x="99" y="227.7">23</text>
<text x="99" y="224.2">24</text>
<text x="57.8" y="231.2">3</text>
<text x="61.3" y="233">D+</text>
<text x="90.7" y="233">DSR</text>
<text x="90.9" y="229.5">DTR</text>
<text x="99" y="231.2">22</text>
<text x="57.8" y="234.8">4</text>
<text x="57.8" y="238.3">5</text>
<text x="61.3" y="236.5">D-</text>
<text x="90.9" y="236.5">TXD</text>
<text x="99" y="238.3">20</text>
<text x="99" y="234.8">21</text>
<text x="57.8" y="245.4">7</text>
<text x="61.3" y="240.1">VIO</text>
<text x="90.6" y="240.1">RXD</text>
<text x="91.1" y="243.6">RTS</text>
<text x="99" y="245.4">18</text>
<text x="99" y="241.8">19</text>
<text x="57.8" y="248.9">8</text>
<text x="61.3" y="247.1">REGIN</text>
<text x="61.3" y="250.6">VBUS</text>
<text x="82.1" y="250.6">SUSPEND</text>
<text x="91.1" y="247.1">CTS</text>
<text x="99" y="248.9">17</text>
<text x="55.8" y="255.9">10</text>
<text x="57.8" y="252.4">9</text>
<text x="61.3" y="254.2">RST#</text>
<text x="61.3" y="257.7">NC</text>
<text x="79.5" y="257.7">SUSPEND#</text>
<text x="99" y="255.9">15</text>
<text x="55.8" y="259.5">11</text>
<text x="55.8" y="263">12</text>
<text x="61.3" y="261.2">GPIO.3</text>
<text x="86.1" y="261.2">GPIO.0</text>
<text x="99" y="263">13</text>
<text x="99" y="259.5">14</text>
<text x="61.3" y="264.8">GPIO.2</text>
<text x="86.1" y="264.8">GPIO.1</text>
</g>
<g font-size="3.2" fill="#f00">
<text x="287.1" y="151.9">1</text>
<text x="290.6" y="153.6">VDD</text>
<text x="57.8" y="241.8">6</text>
<text x="61.3" y="243.6">VDD</text>
<text x="91.5" y="254.2">VPP</text>
<text x="99" y="252.4">16</text>
</g>
</svg>
